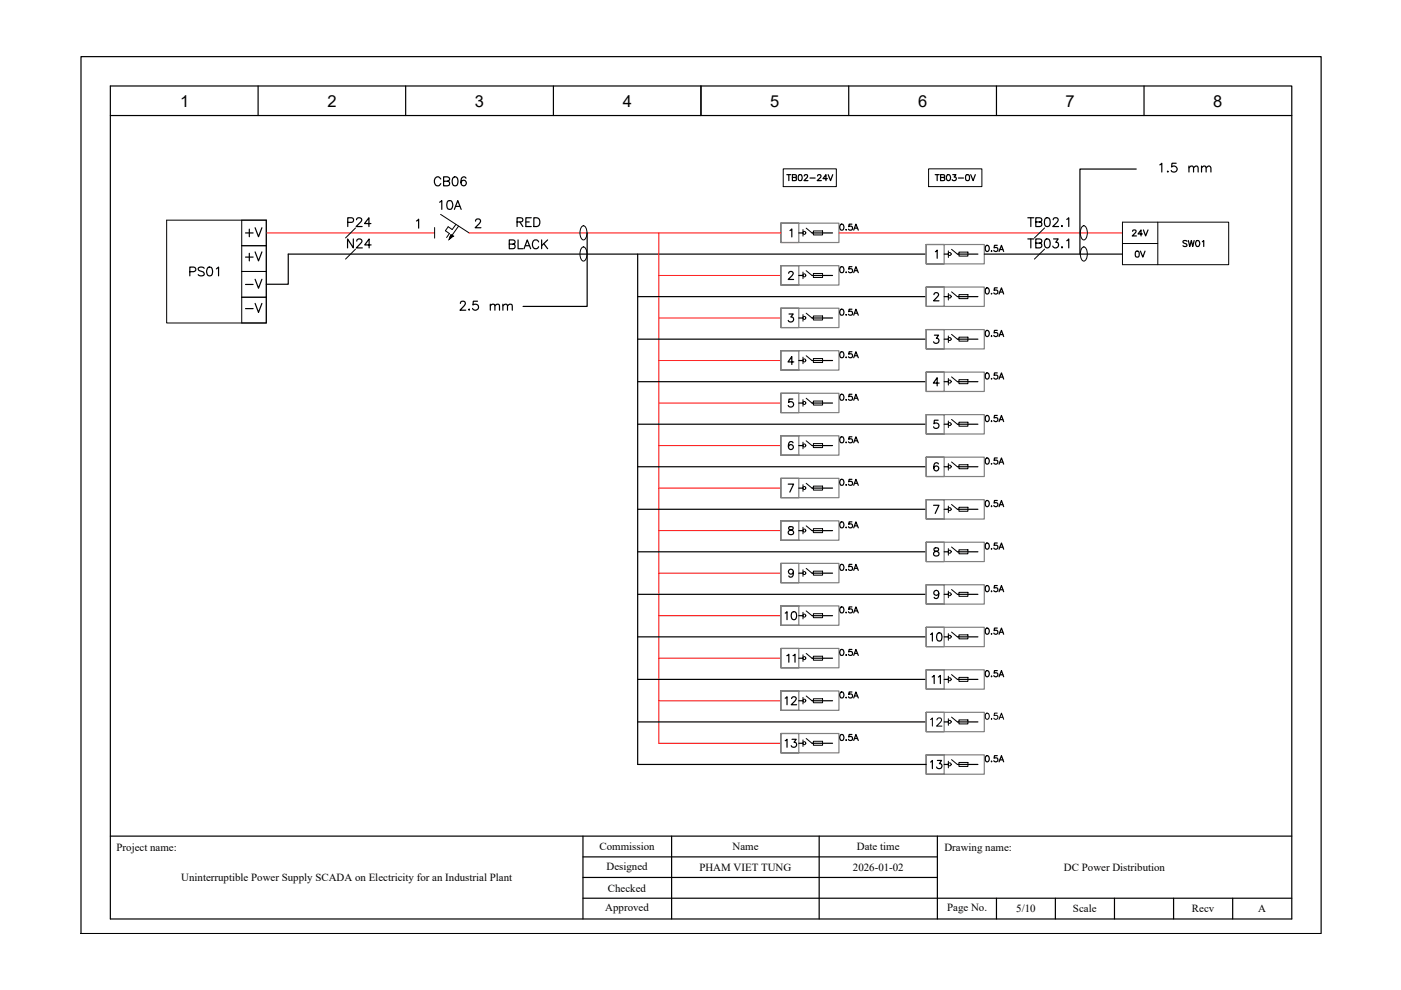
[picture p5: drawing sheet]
<svg xmlns="http://www.w3.org/2000/svg" width="297mm" height="210mm" viewBox="0 0 297 210" stroke-linecap="round" stroke-linejoin="round" font-family="sans-serif">
<!-- layer: Frame_text -->
<path d="M17.2 12h262.9v185.9h-262.9z" fill="none" stroke="#000" stroke-width=".25"/>
<!-- layer: 0 -->
<g fill="none" stroke="#000" stroke-width=".25">
<path d="M23.4 18.2h250.5v176.6h-250.5zM54.7 18.2v6.3M86 18.2v6.3M117.3 18.2v6.3M148.6 18.2v6.3M179.9 18.2v6.3M211.3 18.2v6.3M242.6 18.2v6.3M23.4 24.5h250.5M166.8 37h.9M167.2 37v1.3M168 37.6l.8-.1v-.3l-.8-.2v1.3l.8-.1v-.5l-.2-.1"/>
<path d="M169.4 37.1h.5l.2 .5-.2 .7h-.5l-.1-.2zM170.5 37.3l.1-.2 .4-.1 .2 .4-.7 .9h.8M171.7 37.7h1.1M173.3 37.3a.37 .37 0 0 1 .6-.2 .37 .37 0 0 1 0 .6l-.6 .6h.8M175.4 37.9h-.9l.6-.9v1.3M175.6 37l.5 1.3 .5-1.3M198.3 37h.8M198.7 37v1.3M199.4 37.6h.8l.1-.3-.1-.2-.8-.1v1.3l.8-.1 .1-.3-.3-.3M200.9 37.1a.63 .63 0 0 1 .7 .4 .63 .63 0 0 1-.4 .8h-.3l-.3-.6zM202 37h.7l-.4 .5a.43 .43 0 0 1 .4 .6 .43 .43 0 0 1-.7 .2l-.1-.2M203.2 37.7h1.1"/>
<path d="M204.9 37.1l.3-.1a.76 .76 0 0 1 0 1.3l-.4-.2zM205.8 37l.5 1.3 .5-1.3M88.3 46.8l.5-.3v1.9M100.8 46.9l.4-.5 .6 .2a.6 .6 0 0 1-.2 .8l-.9 .9h1.3M167.2 57.9l.2-.3h.4l.4 .4-1.1 1.3h1.2M167.5 48.9l.4-.4v1.7M169.4 49.4h.9M169.4 58.4h.9M172.2 49.4h4.3M172.2 58.4h4.3M178.3 47.6a.63 .63 0 0 1 .7 .4 .63 .63 0 0 1-.5 .8h-.2l-.3-.6zM179.4 48.7v.1z"/>
<path d="M180.6 47.5h-.6l-.1 .6a.46 .46 0 0 1 .7-.1 .46 .46 0 0 1 0 .7 .46 .46 0 0 1-.7-.1M181 48.8l.5-1.3 .5 1.3M181.2 48.4h.6M198.3 53.4l.4-.4v1.8M200.2 53.9h.9M203.1 53.9h4.2M209.1 52.1a.37 .37 0 0 1 .6 .2v.8a.38 .38 0 0 1-.4 .2 .38 .38 0 0 1-.4-.2v-.5zM210.2 53.2h.1zM211.4 52h-.6v.6a.46 .46 0 0 1 .6-.1 .46 .46 0 0 1 0 .7 .46 .46 0 0 1-.7-.1M211.8 53.3l.5-1.3 .5 1.3M212 52.9h.6M217.9 46.2h1.3"/>
<path d="M218.6 46.2v1.8M219.6 47.1l1.1-.1 .2-.3-.1-.4-.4-.1h-.8v1.8h.8l.4-.1 .1-.5-.5-.3M221.7 46.3a.61 .61 0 0 1 .9 .2 1.26 1.26 0 0 1-.4 1.5h-.3a1.23 1.23 0 0 1-.2-1.7zM223.3 46.6l.3-.4 .7 .1a.61 .61 0 0 1-.2 .8l-.9 .9h1.2M225.1 47.9h.1zM226.2 46.5l.4-.3v1.8M167.3 66.6h.9l-.5 .6a.57 .57 0 0 1 .5 .5 .57 .57 0 0 1-.4 .6 .57 .57 0 0 1-.7-.4M168.3 76.7h-1.2l.8-1.1v1.7M169.4 67.4h.9M169.4 76.4h.9M172.2 67.4h4.3M172.2 76.4h4.3"/>
<path d="M178.3 65.6a.63 .63 0 0 1 .7 .5 .63 .63 0 0 1-.5 .7h-.2l-.3-.5zM179.4 66.7v.1zM180.6 65.6h-.6l-.1 .5a.46 .46 0 0 1 .7 0 .46 .46 0 0 1 0 .7 .46 .46 0 0 1-.7-.2M181 66.8l.5-1.2 .5 1.2M181.2 66.4h.6M198 62.5l.4-.5 .5 .2a.5 .5 0 0 1-.2 .7l-.8 .9h1.2M198.1 71.1h.9l-.5 .6a.57 .57 0 0 1 .4 1 .57 .57 0 0 1-1-.2M200.2 62.9h.9M200.2 71.9h.9M203.1 62.9h4.2M203.1 71.9h4.2M209.1 61.1a.37 .37 0 0 1 .6 .2v.8a.38 .38 0 0 1-.4 .2 .38 .38 0 0 1-.4-.2v-.5z"/>
<path d="M209.1 70.1a.37 .37 0 0 1 .6 .2v.8a.38 .38 0 0 1-.4 .3 .38 .38 0 0 1-.4-.3v-.5zM210.2 62.3h.1zM210.2 71.3h.1zM211.4 61h-.6v.6a.46 .46 0 0 1 .6-.1 .46 .46 0 0 1 0 .7 .46 .46 0 0 1-.7-.1M211.4 70h-.6v.6a.46 .46 0 0 1 .6 0 .46 .46 0 0 1 0 .7 .46 .46 0 0 1-.7-.2M211.8 62.3l.5-1.3 .5 1.3M211.8 71.4l.5-1.4 .5 1.4M212 61.9h.6M212 70.9h.6M168.1 84.6h-.8l-.1 .7a.6 .6 0 0 1 .9 0 .6 .6 0 0 1-.1 .9 .6 .6 0 0 1-.9-.2M168.1 93.9a.49 .49 0 0 0-.7-.2 .96 .96 0 0 0 .3 1.6 .53 .53 0 0 0 .5-.5 .53 .53 0 0 0-.5-.5 .53 .53 0 0 0-.5 .5M169.4 85.5h.9"/>
<path d="M169.4 94.5h.9M172.2 85.5h4.3M172.2 94.5h4.3M178.3 83.6a.63 .63 0 0 1 .7 .5 .63 .63 0 0 1-.5 .8l-.2-.1-.3-.5zM178.3 92.7a.63 .63 0 0 1 .7 .4 .63 .63 0 0 1-.5 .8l-.2-.1-.3-.5zM179.4 84.7v.2zM179.4 93.8v.1zM180.6 83.6h-.6l-.1 .5a.46 .46 0 0 1 .7 0 .46 .46 0 0 1 0 .7 .46 .46 0 0 1-.7-.1M180.6 92.6h-.6l-.1 .6a.46 .46 0 0 1 .7-.1 .46 .46 0 0 1 0 .7 .46 .46 0 0 1-.7-.1M181 84.9l.5-1.3 .5 1.3M181 93.9l.5-1.3 .5 1.3M181.2 84.4h.6"/>
<path d="M181.2 93.5h.6M198.9 89.1h-.8l-.1 .8a.6 .6 0 0 1 .9-.1 .6 .6 0 0 1-.1 .9 .6 .6 0 0 1-.9-.2M199 98.4a.49 .49 0 0 0-.8-.2 .99 .99 0 0 0 .4 1.7 .54 .54 0 0 0 .5-.6 .54 .54 0 0 0-.6-.5 .54 .54 0 0 0-.5 .5M199.1 81.2h-1.2l.8-1.1v1.7M200.2 80.9h.9M200.2 89.9h.9M200.2 99h.9M203.1 80.9h4.2M203.1 89.9h4.2M203.1 99h4.2M209.1 88.2a.37 .37 0 0 1 .6 .1v.8a.38 .38 0 0 1-.4 .3 .38 .38 0 0 1-.4-.3v-.5zM210.2 89.3h.1z"/>
<path d="M211.4 88.1h-.6v.5a.46 .46 0 0 1 .6 0 .46 .46 0 0 1 0 .7 .46 .46 0 0 1-.7-.2M211.8 89.4l.5-1.3 .5 1.3M212 89h.6M167.1 102.6h1.2l-.8 1.7M167.3 111.7a.33 .33 0 0 0 .2 .6l.3 .1a.49 .49 0 0 1 .5 .4 .49 .49 0 0 1-.5 .6 .52 .52 0 0 1-.7-.6l.3-.3 .5-.2a.33 .33 0 0 0 .2-.6zM169.4 103.5h.9M169.4 112.5h.9M172.2 103.5h4.3M172.2 112.5h4.3M178.3 110.7a.63 .63 0 0 1 .7 .5 .63 .63 0 0 1-.5 .7h-.2l-.3-.5zM179.4 111.8v.1zM180.6 110.6h-.6l-.1 .6a.45 .45 0 0 1 .7-.1 .45 .45 0 0 1 0 .7 .45 .45 0 0 1-.7-.1"/>
<path d="M181 111.9l.5-1.3 .5 1.3M181.2 111.5h.6M197.9 107.1h1.2l-.8 1.8M198.1 116.2a.36 .36 0 0 0 .2 .6l.3 .1a.49 .49 0 0 1 .5 .5 .49 .49 0 0 1-.4 .5 .52 .52 0 0 1-.8-.6l.3-.3 .5-.2a.36 .36 0 0 0 .2-.6zM200.2 108h.9M200.2 117h.9M203.1 108h4.2M203.1 117h4.2M209.1 106.2a.37 .37 0 0 1 .6 .2v.8a.38 .38 0 0 1-.4 .2 .38 .38 0 0 1-.4-.2v-.5zM209.1 115.2a.37 .37 0 0 1 .6 .2v.8a.38 .38 0 0 1-.4 .3 .38 .38 0 0 1-.4-.3v-.5zM210.2 107.3h.1zM210.2 116.3v.1z"/>
<path d="M211.4 106.1h-.6v.6a.46 .46 0 0 1 .6-.1 .46 .46 0 0 1 0 .7 .46 .46 0 0 1-.7-.1M211.4 115.1h-.6v.6a.46 .46 0 0 1 .6 0 .46 .46 0 0 1 0 .6 .46 .46 0 0 1-.7-.1M211.8 107.4l.5-1.3 .5 1.3M211.8 116.4l.5-1.3 .5 1.3M212 107h.6M212 116h.6M168.2 121.2a.53 .53 0 0 1-.7 .5 .53 .53 0 0 1-.2-.8 .53 .53 0 0 1 .8 0 .83 .83 0 0 1 .1 1 .83 .83 0 0 1-.9 .4l-.1-.2M169.4 121.5h.9M172.2 121.5h4.3M172.2 130.5h4.3M172.2 139.6h4.3M178.3 128.7a.63 .63 0 0 1 .7 .5 .63 .63 0 0 1-.5 .7h-.2l-.3-.5z"/>
<path d="M179.4 129.8v.1zM180.6 128.7h-.6l-.1 .5a.45 .45 0 0 1 .7 0 .45 .45 0 0 1 0 .7 .45 .45 0 0 1-.7-.2M181 129.9l.5-1.2 .5 1.2M181.2 129.5h.6M199 125.8a.53 .53 0 0 1-.7 .4 .53 .53 0 0 1-.2-.8 .53 .53 0 0 1 .9 0 .93 .93 0 0 1-.6 1.5l-.3-.3M200.2 126h.9M203.1 126h4.2M203.1 135h4.2M209.1 124.2a.37 .37 0 0 1 .6 .2v.8a.38 .38 0 0 1-.4 .3 .38 .38 0 0 1-.4-.3v-.5zM209.1 133.3a.37 .37 0 0 1 .6 .1v.8a.38 .38 0 0 1-.4 .3 .38 .38 0 0 1-.4-.3v-.5zM210.2 125.4h.1zM210.2 134.4h.1z"/>
<path d="M211.4 124.1h-.6v.6a.46 .46 0 0 1 .6 0 .46 .46 0 0 1 0 .7 .46 .46 0 0 1-.7-.2M211.4 133.2h-.6v.5a.46 .46 0 0 1 .6 0 .46 .46 0 0 1 0 .7 .46 .46 0 0 1-.7-.2M211.8 125.5l.5-1.4 .5 1.4M211.8 134.5l.5-1.3 .5 1.3M212 125h.6M212 134.1h.6M172.2 148.6h4.3M172.2 157.6h4.3M178.3 146.8a.63 .63 0 0 1 .7 .4 .63 .63 0 0 1-.5 .8l-.2-.1-.3-.5zM178.3 155.8a.63 .63 0 0 1 .7 .4 .63 .63 0 0 1-.5 .8h-.2l-.3-.6zM179.4 147.9v.1zM179.4 156.9v.1z"/>
<path d="M180.6 146.7h-.6l-.1 .6a.45 .45 0 0 1 .7-.1 .45 .45 0 0 1 0 .7 .45 .45 0 0 1-.7-.2M180.6 155.7h-.6l-.1 .6a.45 .45 0 0 1 .7-.1 .45 .45 0 0 1 0 .7 .45 .45 0 0 1-.7-.2M181 148l.5-1.3 .5 1.3M181 157l.5-1.3 .5 1.3M181.2 147.6h.6M181.2 156.6h.6M203.1 144h4.2M203.1 153.1h4.2M23.4 177.3h250.5M123.6 177.3v17.5M142.4 177.3v17.5M173.7 177.3v17.5"/>
<path d="M198.7 177.3v17.5M203.1 162.1h4.2M123.6 190.4h150.3M123.6 186h75.1M123.6 181.7h75.1M211.3 190.4v4.4M223.8 190.4v4.4M236.3 190.4v4.4M248.8 190.4v4.4M261.4 190.4v4.4"/>
</g>
<!-- layer: WIRING -->
<g fill="none" stroke="#000" stroke-width=".21">
<path d="M35.3 46.7h21.2v21.8h-21.2zM92.1 48.2v2.3M93.4 45.5l6.1 3.9M123.5 47.9h.2a1.97 1.97 0 0 1 .2 2.9l-.2 .1a1.97 1.97 0 0 1-.2-3zM123.5 52.4h.2a1.97 1.97 0 0 1 .2 2.9l-.2 .1a1.97 1.97 0 0 1-.2-3zM170.9 48.4l1.3 1h.3M170.9 57.4l1.3 1h.3M172.5 49h1.9v.8h-1.9zM172.5 58h1.9v.8h-1.9zM201.7 52.9l1.3 1h.3M203.3 53.5h1.9v.8h-1.9zM229.6 47.9h.2a1.97 1.97 0 0 1 .2 2.9l-.2 .1a1.97 1.97 0 0 1-.2-3z"/>
<path d="M229.6 52.4h.2a1.97 1.97 0 0 1 .2 2.9l-.2 .1a1.97 1.97 0 0 1-.2-3zM170.9 66.4l1.3 1h.3M170.9 75.4l1.3 1h.3M172.5 67h1.9v.8h-1.9zM172.5 76h1.9v.9h-1.9zM201.7 61.9l1.3 1h.3M201.7 70.9l1.3 1h.3M201.7 79.9l1.3 1h.3M203.3 62.5h1.9v.8h-1.9zM203.3 71.5h1.9v.8h-1.9zM170.9 84.4l1.3 1.1h.3M170.9 93.5l1.3 1h.3"/>
<path d="M172.5 85h1.9v.9h-1.9zM172.5 94.1h1.9v.8h-1.9zM201.7 88.9l1.3 1h.3M201.7 97.9l1.3 1.1h.3M203.3 80.5h1.9v.9h-1.9zM203.3 89.5h1.9v.9h-1.9zM203.3 98.5h1.9v.9h-1.9zM170.9 102.5l1.3 1h.3M170.9 111.5l1.3 1h.3M172.5 103.1h1.9v.8h-1.9zM172.5 112.1h1.9v.8h-1.9zM201.7 107l1.3 1h.3"/>
<path d="M201.7 116l1.3 1h.3M203.3 107.6h1.9v.8h-1.9zM203.3 116.6h1.9v.8h-1.9zM170.9 120.5l1.3 1h.3M170.9 129.5l1.3 1h.3M170.9 138.5l1.3 1.1h.3M172.5 121.1h1.9v.8h-1.9zM172.5 130.1h1.9v.9h-1.9zM172.5 139.1h1.9v.9h-1.9zM201.7 125l1.3 1h.3M201.7 134l1.3 1h.3M203.3 125.6h1.9v.8h-1.9z"/>
<path d="M203.3 134.6h1.9v.9h-1.9zM170.9 147.6l1.3 1h.3M170.9 156.6l1.3 1h.3M172.5 148.2h1.9v.8h-1.9zM172.5 157.2h1.9v.8h-1.9zM201.7 143l1.3 1h.3M201.7 152l1.3 1.1h.3M203.3 143.6h1.9v.9h-1.9zM203.3 152.6h1.9v.9h-1.9zM201.7 161.1l1.3 1h.3M203.3 161.7h1.9v.8h-1.9z"/>
</g>
<!-- layer: RED WIRE -->
<g fill="none" stroke="#f00" stroke-width=".21">
<path d="M56.5 49.4h35.6M99.5 49.4h66.1M139.7 49.4v108.2h25.9M139.7 58.4h25.9M177.9 49.4h60.1M139.7 67.4h25.9M139.7 76.4h25.9M139.7 85.5h25.9M139.7 94.5h25.9M139.7 103.5h25.9M139.7 112.5h25.9M139.7 121.5h25.9"/>
<path d="M139.7 130.5h25.9M139.7 139.6h25.9M139.7 148.6h25.9"/>
</g>
<!-- layer: BLACK WIRE -->
<g fill="none" stroke="#000" stroke-width=".25">
<path d="M240.9 35.8h-11.9v18.1M124.5 49.4v15.6h-13.6M135.2 53.9v108.2h61.2M196.4 53.9h-135.3v6.4h-4.6M208.7 53.9h29.3M135.2 62.9h61.2M135.2 71.9h61.2M135.2 80.9h61.2M135.2 89.9h61.2M135.2 99h61.2M135.2 108h61.2M135.2 117h61.2"/>
<path d="M135.2 126h61.2M135.2 135h61.2M135.2 144h61.2M135.2 153.1h61.2"/>
</g>
<!-- layer: FORM -->
<path d="M95.6 49.8l.4 .3-.8 .6zM96.7 47.6l-.8 1.1-.9-.6-.6 .8 .9 .6-.6 .9M97.2 47.9l-1.4 2" fill="none" stroke="#000" stroke-width=".21"/>
<path d="M95.6 49.8l.4 .3h-.5zM95.5 50.1l-.3 .6 .8-.6z" fill="#000" stroke="#000" stroke-width=".21"/>
<!-- layer: 0_TB_FEED THRU -->
<g fill="none" stroke="#808080" stroke-width=".25">
<path d="M165.6 47.3h3.8v4.1h-3.8v-4.1h12.3v4.1h-12.3zM165.6 56.3h3.8v4.1h-3.8v-4.1h12.3v4.1h-12.3zM196.4 51.8h3.8v4.2h-3.8v-4.2h12.3v4.2h-12.3zM165.6 65.3h3.8v4.2h-3.8v-4.2h12.3v4.2h-12.3zM165.6 74.4h3.8v4.1h-3.8v-4.1h12.3v4.1h-12.3zM196.4 60.9h3.8v4.1h-3.8v-4.1h12.3v4.1h-12.3zM196.4 69.9h3.8v4.1h-3.8v-4.1h12.3v4.1h-12.3zM196.4 78.9h3.8v4.1h-3.8v-4.1h12.3v4.1h-12.3zM165.6 83.4h3.8v4.1h-3.8v-4.1h12.3v4.1h-12.3zM165.6 92.4h3.8v4.1h-3.8v-4.1h12.3v4.1h-12.3zM196.4 87.9h3.8v4.1h-3.8v-4.1h12.3v4.1h-12.3zM196.4 96.9h3.8v4.1h-3.8v-4.1h12.3v4.1h-12.3z"/>
<path d="M165.6 101.4h3.8v4.1h-3.8v-4.1h12.3v4.1h-12.3zM165.6 110.4h3.8v4.1h-3.8v-4.1h12.3v4.1h-12.3zM165.6 119.5h3.8v4.1h-3.8v-4.1h12.3v4.1h-12.3zM196.4 105.9h3.8v4.2h-3.8v-4.2h12.3v4.2h-12.3zM196.4 115h3.8v4.1h-3.8v-4.1h12.3v4.1h-12.3zM165.6 128.5h3.8v4.1h-3.8v-4.1h12.3v4.1h-12.3zM165.6 137.5h3.8v4.1h-3.8v-4.1h12.3v4.1h-12.3zM196.4 124h3.8v4.1h-3.8v-4.1h12.3v4.1h-12.3zM196.4 133h3.8v4.1h-3.8v-4.1h12.3v4.1h-12.3zM165.6 146.5h3.8v4.1h-3.8v-4.1h12.3v4.1h-12.3zM165.6 155.5h3.8v4.1h-3.8v-4.1h12.3v4.1h-12.3zM196.4 142h3.8v4.1h-3.8v-4.1h12.3v4.1h-12.3z"/>
<path d="M196.4 151h3.8v4.1h-3.8v-4.1h12.3v4.1h-12.3zM196.4 160h3.8v4.2h-3.8v-4.2h12.3v4.2h-12.3z"/>
</g>
<!-- layer: LINE -->
<g fill="none" stroke="#000" stroke-width=".21">
<path d="M166.1 35.8h11.2v3.8h-11.2zM196.9 35.8h11.3v3.8h-11.3zM170.3 48.7v1.4M170.3 57.7v1.4M201.1 53.2v1.4M238 47.1h22.5v9h-22.5zM238 51.6h7.5M245.5 47.1v9M170.3 66.7v1.4M170.3 75.7v1.4M201.1 62.2v1.4M201.1 71.2v1.4"/>
<path d="M170.3 84.7v1.4M170.3 93.8v1.4M201.1 80.2v1.4M201.1 89.3v1.4M201.1 98.3v1.4M170.3 102.8v1.4M170.3 111.8v1.4M201.1 107.3v1.4M201.1 116.3v1.4M170.3 120.8v1.4M201.1 125.3v1.4"/>
<circle cx="170.5" cy="49.4" r=".32"/>
<circle cx="170.5" cy="58.4" r=".32"/>
<circle cx="201.3" cy="53.9" r=".32"/>
<circle cx="170.5" cy="67.4" r=".32"/>
<circle cx="170.5" cy="76.4" r=".32"/>
<circle cx="201.3" cy="71.9" r=".32"/>
<circle cx="201.3" cy="62.9" r=".32"/>
<circle cx="170.5" cy="94.5" r=".32"/>
<circle cx="170.5" cy="85.4" r=".32"/>
<circle cx="201.3" cy="89.9" r=".32"/>
<circle cx="201.3" cy="98.9" r=".32"/>
<circle cx="201.3" cy="80.9" r=".32"/>
<circle cx="170.5" cy="112.5" r=".32"/>
<circle cx="170.5" cy="103.5" r=".32"/>
<circle cx="201.3" cy="108" r=".32"/>
<circle cx="201.3" cy="117" r=".32"/>
<circle cx="170.5" cy="121.5" r=".32"/>
<circle cx="201.3" cy="126" r=".32"/>
</g>
<!-- layer: TEXT -->
<path d="M209.1 151.3a.37 .37 0 0 1 .6 .2v.8a.38 .38 0 0 1-.4 .2 .38 .38 0 0 1-.4-.2v-.5zM210.2 152.4h.1zM211.4 151.2h-.6v.6a.46 .46 0 0 1 .6-.1 .46 .46 0 0 1 0 .7 .46 .46 0 0 1-.7-.1M211.8 152.5l.5-1.3 .5 1.3M212 152.1h.6" fill="none" stroke="#000" stroke-width=".21"/>
<g font-size="5.3">
<text x="51.2" y="51.5">+V</text>
<text x="72.7" y="49.4">P24</text>
<text x="108.7" y="49.4">RED</text>
<text x="51.2" y="62.4">-V</text>
</g>
<g font-size="4.9">
<text x="91.4" y="40.6">CB06</text>
<text x="245.2" y="37.7">1.5 mm</text>
<text x="92.4" y="45.5">10A</text>
<text x="72.7" y="53.6">N24</text>
<text x="107.2" y="54">BLACK</text>
<text x="217" y="53.6">TB03.1</text>
<text x="39.5" y="59.6">PS01</text>
<text x="51.2" y="56.4">+V</text>
<text x="51.2" y="67.4">-V</text>
<text x="96.7" y="67">2.5 mm</text>
<text x="165.5" y="132.6">10</text>
<text x="196.5" y="137.2">10</text>
<text x="200.7" y="146.1" transform="rotate(-90 200.7 146.1)">11</text>
<text x="165.5" y="150.6">12</text>
<text x="196.5" y="155.2">12</text>
<text x="165.5" y="159.8">13</text>
</g>
<g font-size="4.4">
<text x="249.8" y="53.6">SW01</text>
<text x="239.9" y="55.7">0V</text>
<text x="165.8" y="141.5">11</text>
<text x="196.5" y="164">13</text>
</g>
<g font-size="4">
<text x="239.2" y="51.2">24V</text>
<text x="177.1" y="58.9">0.5A</text>
<text x="177.1" y="76.9">0.5A</text>
<text x="208.1" y="81.5">0.5A</text>
<text x="208.1" y="99.5">0.5A</text>
<text x="177.1" y="104.1">0.5A</text>
<text x="177.1" y="122.1">0.5A</text>
<text x="177.1" y="140.1">0.5A</text>
<text x="208.1" y="144.6">0.5A</text>
<text x="208.1" y="162.6">0.5A</text>
</g>
<g font-size="3.5">
<text x="38.2" y="22.6">1</text>
<text x="69.5" y="22.6">2</text>
<text x="100.7" y="22.6">3</text>
<text x="132.1" y="22.6">4</text>
<text x="163.3" y="22.6">5</text>
<text x="194.6" y="22.6">6</text>
<text x="225.9" y="22.6">7</text>
<text x="257.2" y="22.6">8</text>
</g>
<g font-size="2.3">
<text x="24.7" y="180.5">Project name:</text>
<text x="127.1" y="180.3">Commission</text>
<text x="128.6" y="184.4">Designed</text>
<text x="148.3" y="184.6">PHAM VIET TUNG</text>
<text x="155.3" y="180.2">Name</text>
<text x="180.8" y="184.6">2026-01-02</text>
<text x="181.7" y="180.2">Date time</text>
<text x="200.2" y="180.5">Drawing name:</text>
<text x="225.6" y="184.6">DC Power Distribution</text>
<text x="38.4" y="186.8">Uninterruptible Power Supply SCADA on Electricity for an Industrial Plant</text>
<text x="128.9" y="189">Checked</text>
<text x="128.3" y="193.2">Approved</text>
<text x="200.8" y="193.2">Page No.</text>
<text x="215.5" y="193.4">5/10</text>
<text x="227.5" y="193.4">Scale</text>
<text x="252.7" y="193.4">Recv</text>
<text x="266.8" y="193.4">A</text>
</g>
</svg>
